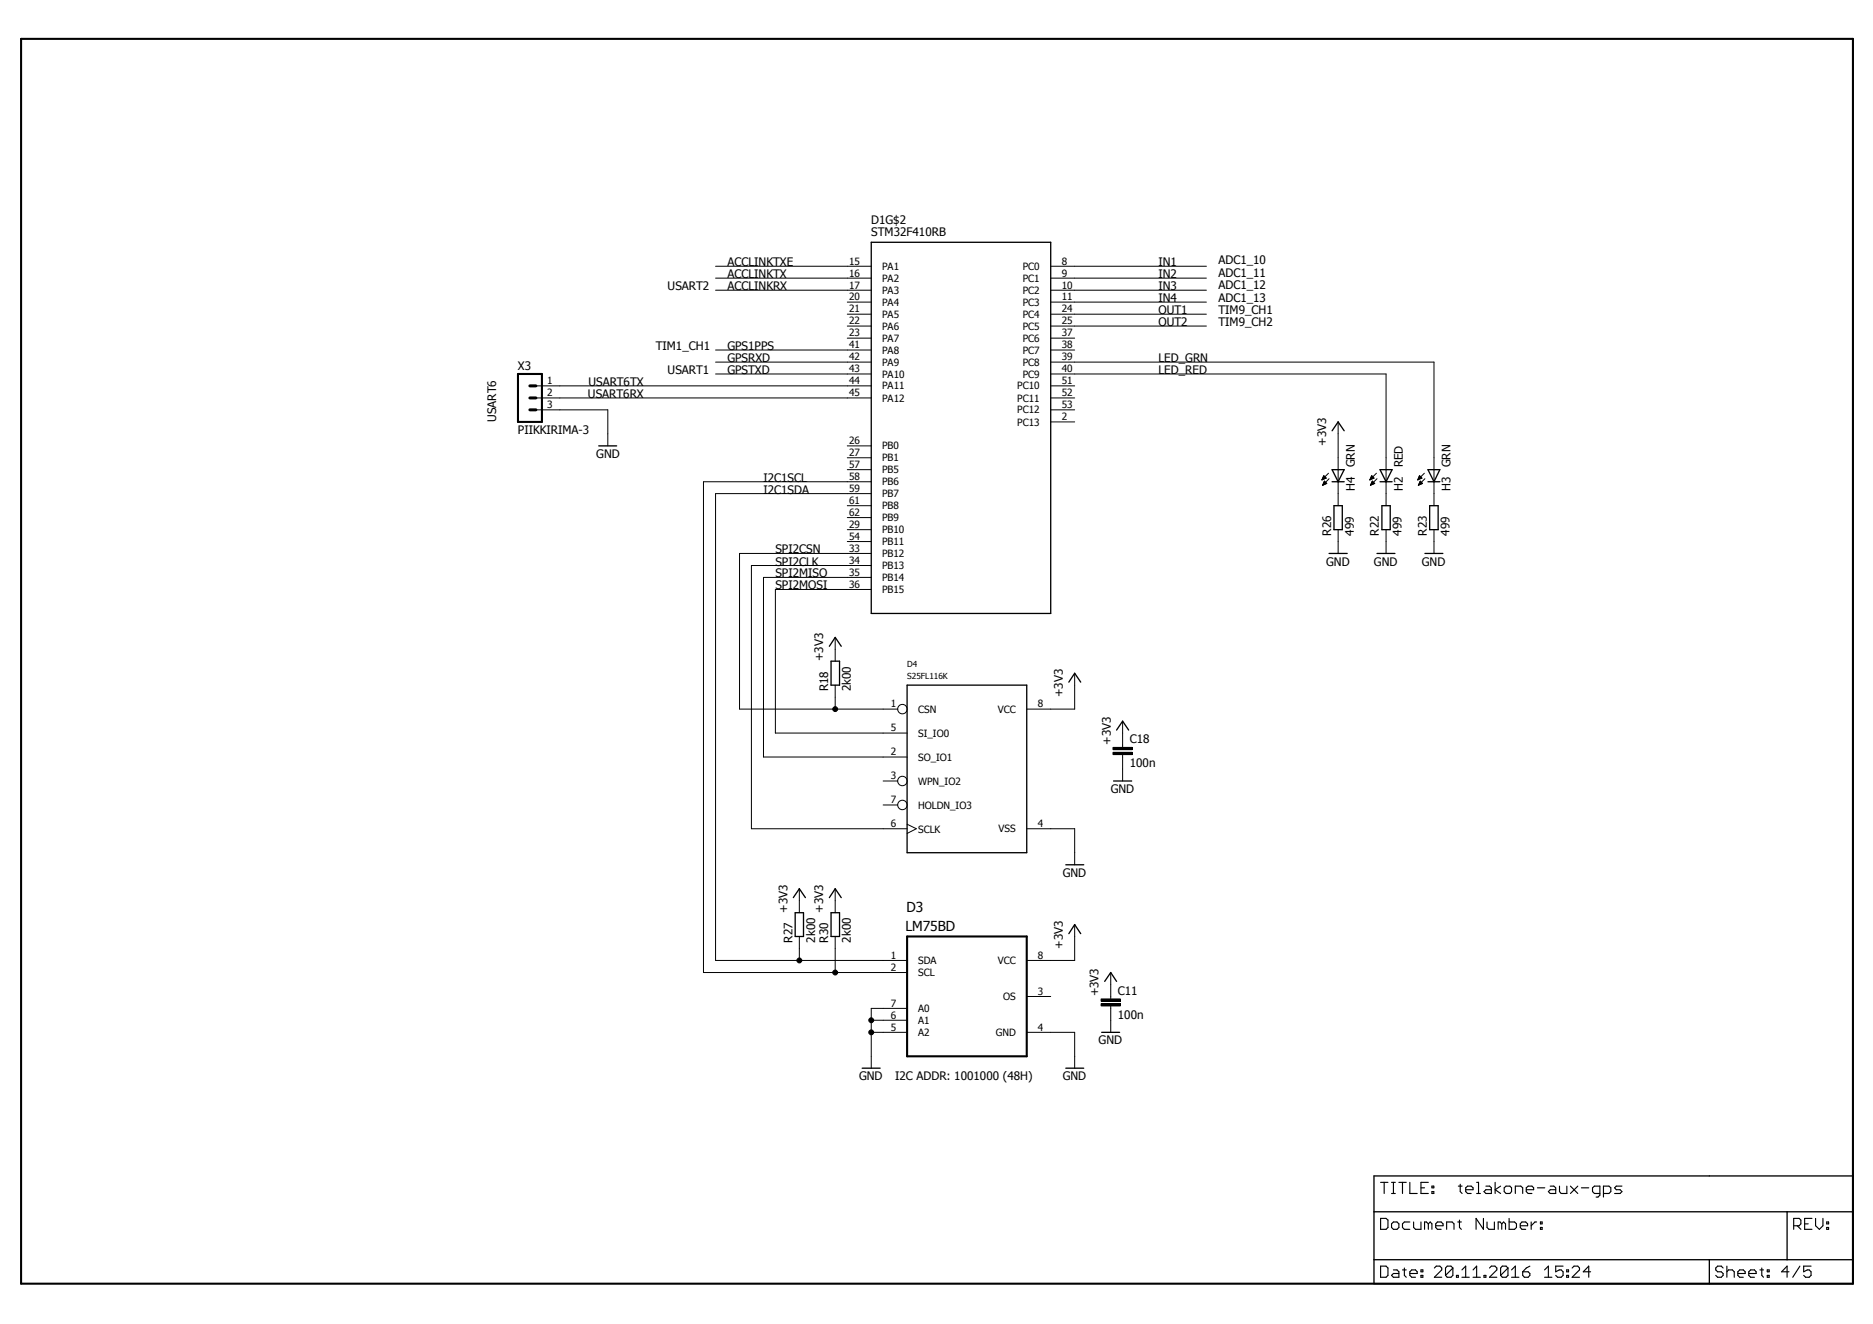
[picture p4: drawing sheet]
<svg xmlns="http://www.w3.org/2000/svg" width="420mm" height="297mm" viewBox="0 0 420 297" stroke-linecap="round" stroke-linejoin="round" font-family="sans-serif">
<path d="M4.2 8.5l411.8 280.1M416 8.5l-411.8 280.1" fill="none" stroke="#fff" stroke-width=".22"/>
<g fill="none" stroke="#000" stroke-width=".3">
<path d="M195.4 54.4h40.3v83.2h-40.3zM298.8 96.6l1.4-1.9 1.3 1.9M134.3 100h4M298.8 108.1h2.7M298.8 105.4h2.7l-1.3 2.7zM299.2 113.5h1.9v5.3h-1.9zM309.6 105.4h2.7l-1.4 2.7zM309.6 108.1h2.7M310 113.5h1.9v5.3h-1.9zM320.3 108.1h2.7M320.3 105.4h2.7l-1.3 2.7zM320.7 113.5h1.9v5.3h-1.9z"/>
<path d="M298.1 124.2h4.1M308.9 124.2h4M319.6 124.2h4.1M186 145l1.4-2 1.3 2M186.4 148.3h1.9v5.4h-1.9zM203.5 153.7h26.8v37.6h-26.8zM239.8 153l1.3-2 1.3 2M249.8 175.2h4.1M250.5 163.8l1.3-2 1.4 2M239.1 194h4M178 201.4l1.3-2 1.4 2M178.4 204.8h1.8v5.3h-1.8z"/>
<path d="M186 201.4l1.4-2 1.3 2M186.4 204.8h1.9v5.3h-1.9zM239.8 209.5l1.3-2.1 1.3 2.1M193.4 239.6h4M239.1 239.6h4M247.1 231.6h4.1M247.8 220.2l1.4-2 1.3 2M308.2 263.8h107.5v24.2h-107.5zM308.2 271.9h107.5M400.9 271.9v10.7M308.2 282.6h107.5M383.4 282.6v5.4"/>
</g>
<g fill="none" stroke="#000" stroke-width=".22">
<path d="M160.5 59.7h34.9M235.7 59.7h34.9M160.5 62.4h34.9M160.5 65.1h34.9M160.5 78.5h34.9M190.1 67.8h5.3M190.1 70.5h5.3M190.1 73.2h5.3M190.1 75.9h5.3M235.7 62.4h34.9M235.7 65.1h34.9M235.7 67.8h34.9"/>
<path d="M235.7 70.5h34.9M235.7 73.2h34.9M235.7 75.9h5.4M235.7 78.5h5.4M120.2 91.9h16.1v8.1M120.2 89.3h75.2M120.2 86.6h75.2M160.5 81.2h34.9M160.5 83.9h34.9M235.7 83.9h75.2v29.6M235.7 81.2h86v32.3M235.7 91.9h5.4"/>
<path d="M235.7 89.3h5.4M235.7 86.6h5.4M235.7 94.7h5.4M300.2 94.7v18.8M190.1 100h5.3M190.1 102.7h5.3M190.1 105.4h5.3M190.1 113.5h5.3M190.1 116.1h5.3M190.1 118.8h5.3M195.4 110.7h-34.9v104.8h43M195.4 108.1h-37.6v110.1h45.7"/>
<path d="M296.6 107.7h.1M296.6 107.6h.2M296.6 107.4h.4M296.7 107.4h.6M296.7 107.3h.8M296.7 108.8h.1M296.7 107.2h.7M296.7 108.7h.3M296.8 107.1h.5M296.8 108.6h.5M296.8 107h.4M296.8 108.5h.7"/>
<path d="M296.9 106.9h.2M296.9 108.5h.7M296.9 106.8h.1M296.9 108.3h.6M297 108.2h.4M297 106.7l.5 .6-1 .4zM297 108.2h.3M297 108h.2M297.1 107.9h.1M297.1 107.9l-.4 1M297.1 107.9l.5 .6-.9 .4M298 106.2l-1.5 1.5"/>
<path d="M298.1 107.4l-1.4 1.5M300.2 118.8v5.4M307.3 107.7h.1M307.3 107.6h.2M307.4 107.4h.4M307.4 107.4h.6M307.5 107.3h.7M307.5 108.8h.1M307.5 107.2h.6M307.5 108.7h.3M307.5 107.1h.5M307.5 108.6h.5"/>
<path d="M307.6 107h.4M307.6 108.5h.6M307.6 106.9h.2M307.6 108.5h.7M307.7 106.8h.1M307.7 108.3h.5M307.7 108.2h.4M307.8 108.2h.2M307.8 108h.2M307.8 107.9l-.4 1M307.8 107.9l.6 .6-1 .4M307.8 107.9h.1"/>
<path d="M308.2 107.3l-.5-.6-.4 1M308.2 107.3l-.9 .4M308.8 106.2l-1.5 1.5M308.9 107.4l-1.5 1.5M310.9 118.8v5.4M318 107.7h.1M318.1 107.6h.2M318.1 107.4h.4M318.2 107.4h.6M318.2 107.3h.8M318.2 108.8h.1M318.3 107.2h.6"/>
<path d="M318.3 108.7h.2M318.3 107.1h.5M318.3 108.6h.4M318.3 107h.4M318.3 108.5h.7M318.4 106.9h.2M318.4 108.5h.7M318.4 106.8h.1M318.4 108.3h.6M318.5 108.2h.4M318.5 108.2h.3M318.5 108h.2"/>
<path d="M318.6 107.9h.1M318.6 107.9l-.4 1M318.6 107.9l.5 .6M319 107.3l-.6-.6-.4 1M319 107.3l-1 .4M319.1 108.5l-.9 .4M319.5 106.2l-1.5 1.5M319.6 107.4l-1.4 1.5M321.7 118.8v5.4M190.1 121.5h5.3M195.4 124.2h-29.5v34.9h35.5M195.4 126.9h-26.8v59h34.9"/>
<path d="M195.4 129.5h-24.1v40.3h32.2M195.4 132.2h-21.5v32.3h29.6M187.4 143v5.3M187.4 153.7v5.4M241.1 151v8.1h-10.8M198.1 175.2h3.3M249.7 168.8h4.3v.5h-4.3zM249.7 167.7h4.3v.5h-4.3zM251.8 161.8v5.9M251.8 169.3v5.9M179.3 199.4v5.4M187.4 199.4v5.4"/>
<path d="M198.1 180.6h3.3M203.5 184.9l2.1 1-2.1 1.1M230.3 185.9h10.8v8.1M179.3 210.1v5.4M187.4 210.1v8.1M241.1 207.4v8.1h-10.8M249.2 218.2v5.9M195.4 231.6h8.1M195.4 228.9h8.1M203.5 226.2h-8.1v13.4M230.3 231.6h10.8v8M230.3 223.6h5.4"/>
<path d="M247 225.2h4.3v.5h-4.3zM247 224.1h4.3v.5h-4.3zM249.2 225.7v5.9"/>
<circle cx="187.4" cy="159.1" r=".55"/>
<circle cx="202.4" cy="159.1" r="1.06"/>
<circle cx="202.4" cy="175.2" r="1.06"/>
<circle cx="202.4" cy="180.6" r="1.06"/>
<circle cx="179.3" cy="215.5" r=".55"/>
<circle cx="187.4" cy="218.2" r=".55"/>
<circle cx="195.4" cy="231.6" r=".55"/>
<circle cx="195.4" cy="228.9" r=".55"/>
</g>
<path d="M4.7 8.7h411v279.3h-411zM116.2 83.9h5.4v10.8h-5.4zM203.5 210.1h26.8v26.9h-26.8z" fill="none" stroke="#000" stroke-width=".47"/>
<g fill="#000">
<path d="M249.7 168.8h4.3v.5h-4.3z" fill-rule="evenodd"/>
<path d="M249.7 167.7h4.3v.5h-4.3z" fill-rule="evenodd"/>
<path d="M247 225.2h4.3v.5h-4.3z" fill-rule="evenodd"/>
<path d="M247 224.1h4.3v.5h-4.3z" fill-rule="evenodd"/>
<circle cx="187.4" cy="159.1" r=".55"/>
<circle cx="179.3" cy="215.5" r=".55"/>
<circle cx="187.4" cy="218.2" r=".55"/>
<circle cx="195.4" cy="231.6" r=".55"/>
<circle cx="195.4" cy="228.9" r=".55"/>
</g>
<path d="M118.9 91.9h1.3M118.9 86.6h1.3M118.9 89.3h1.3" fill="none" stroke="#000" stroke-width=".68"/>
<g fill="none" stroke="#000" stroke-width=".25">
<path d="M309.7 273.3h1.2l.5 .4v1.7l-.5 .4h-1.2zM309.7 265.3h1.7M310.5 265.3v2.5M312.2 274.6l.4-.4h.8l.4 .4v.8l-.4 .4h-.8l-.4-.4zM312.2 265.3h.8M312.2 267.8h.8M312.6 265.3v2.5M313.8 265.3h1.7M314.6 265.3v2.5M316.3 265.3v2.5h1.6M316.3 274.2h-1.3l-.4 .4v.8l.4 .4h1.3M317.1 274.2v1.2l.4 .4h1.3v-1.6"/>
<path d="M318.8 266.5h.8M320.4 265.3h-1.6v2.5h1.6M320.4 274.6l-.4-.4h-.4v1.6M320.4 274.6l.4-.4 .4 .4v1.2M320.4 274.6v1.2M321.2 267.3h.4v.5h-.4zM321.2 266.1h.4v.4h-.4zM322.1 275h1.6v-.4l-.4-.4h-.9l-.3 .4v.8l.3 .4h.9M324.5 275.8v-1.6h1.2l.5 .4v1.2M327 274.2h.8M327.1 266.1h.9M327.4 273.7v1.7l.4 .4"/>
<path d="M327.6 265.7v1.6l.4 .5M328.8 266.9h1.6v-.4l-.4-.4h-.8l-.4 .4v.8l.4 .5h.8M331.2 265.3h.5v2.5M331.2 267.8h.9M332.8 273.3v2.5l-1.7-2.5v2.5M333.3 266.1h.9l.3 .4v1.3h-1.2l-.4-.5 .4-.4h1.2M333.6 274.2v1.2l.4 .4h1.2v-1.6M335.4 265.3v2.5M336.6 266.1l-1.2 .8 1.2 .9M336.9 274.6l-.4-.4h-.4v1.6M336.9 274.6v1.2M336.9 274.6l.4-.4 .4 .4v1.2"/>
<path d="M337.4 266.5l.5-.4h.8l.4 .4v.8l-.4 .5h-.8l-.5-.5zM338.5 273.3v2.5h1.3l.4-.4v-.8l-.4-.4h-1.3M339.9 267.8v-1.7h1.3l.4 .4v1.3M341 275h1.7v-.4l-.4-.4h-.9l-.4 .4v.8l.4 .4h.9M342.4 266.9h1.6v-.4l-.3-.4h-.9l-.4 .4v.8l.4 .5h.9M343.5 274.2v1.6M344.7 274.2h-.4l-.8 .8M344.9 266.5h1.6M345.6 275.4h.3v.4h-.3zM345.6 274.2h.3v.4h-.3zM347.8 266.1h.8l.4 .4v1.3h-1.2l-.5-.5 .5-.4h1.2M349.8 266.1v1.2l.4 .5h1.3v-1.7"/>
<path d="M352.3 266.1l1.6 1.7M353.9 266.1l-1.6 1.7M354.7 266.5h1.7M358.9 267.8h-1.2l-.5-.5v-.8l.5-.4h1.2v2l-.4 .5h-.5M359.7 267.8h1.2l.4-.5v-.8l-.4-.4h-1.2v2.5M363.8 266.1h-1.2l-.4 .4 .4 .4h.8l.4 .4-.4 .5h-1.2M402.4 275h1.2l.4-.4v-.9l-.4-.4h-1.2v2.5M403.2 275l.8 .8M404.8 274.6h.8M406.5 273.3h-1.7v2.5h1.7M407.3 273.3v1.7l.8 .8 .8-.8v-1.7M409.8 275.4h.4v.4h-.4z"/>
<path d="M409.8 274.2h.4v.4h-.4zM309.7 284.1h1.2l.5 .4v1.6l-.5 .5h-1.2zM312.6 284.9h.8l.4 .4v1.3h-1.2l-.4-.5 .4-.4h1.2M314.6 284.9h.9M315 284.5v1.6l.5 .5M316.3 285.7h1.6v-.4l-.4-.4h-.8l-.4 .4v.8l.4 .5h.8M318.8 286.1h.4v.5h-.4zM318.8 284.9h.4v.4h-.4zM321.8 284.5l.4-.4h.8l.4 .4v.4l-1.6 1.7h1.6M325.9 284.5v1.6l-.4 .5h-.9l-.3-.5M325.9 284.5l-.4-.4h-.9l-.3 .4v1.6M325.9 284.5l-1.6 1.6"/>
<path d="M326.7 286.1h.4v.5h-.4zM327.9 286.6h1.7M327.9 284.9l.9-.8v2.5M330.4 286.6h1.7M330.4 284.9l.8-.8v2.5M332.9 286.1h.4v.5h-.4zM334.1 284.5l.4-.4h.9l.4 .4v.4l-1.7 1.7h1.7M338.3 284.5v1.6l-.4 .5h-.9l-.4-.5M338.3 284.5l-.4-.4h-.9l-.4 .4v1.6M338.3 284.5l-1.7 1.6M339.1 286.6h1.6M339.1 284.9l.8-.8v2.5"/>
<path d="M341.6 285.3h1.2l.4 .4v.4l-.4 .5h-.8l-.4-.5zM343.2 284.1l-.8 .4-.8 .8M346.5 286.6h1.6M346.5 284.9l.8-.8v2.5M350.6 284.1h-1.6v1.2l.8-.4h.4l.4 .4v.8l-.4 .5h-.8l-.4-.5M351.4 286.1h.5v.5h-.5zM351.4 284.9h.5v.4h-.5zM352.7 284.5l.4-.4h.8l.4 .4v.4l-1.6 1.7h1.6M356.8 285.3h-1.6l1.2-1.2v2.5M386.5 284.5l-.4-.4h-.8l-.4 .4v.4l.4 .4h.8l.4 .4v.4l-.4 .5h-.8l-.4-.5M387.4 285.3l.4-.4h.8l.4 .4v1.3M387.4 284.1v2.5"/>
<path d="M389.8 285.7h1.7v-.4l-.4-.4h-.8l-.5 .4v.8l.5 .5h.8M392.3 285.7h1.6v-.4l-.3-.4h-.9l-.4 .4v.8l.4 .5h.9M394.8 284.9h.8M395.2 284.5v1.6l.4 .5M396.4 286.1h.5v.5h-.5zM396.4 284.9h.5v.4h-.5zM401.3 285.3h-1.6l1.2-1.2v2.5M403.8 284.1l-1.6 2.5M406.3 284.1h-1.7v1.2l.8-.4h.4l.5 .4v.8l-.5 .5h-.8l-.4-.5"/>
</g>
<g font-size="3.1">
<text x="203.1" y="209">LM75BD</text>
<text x="203.4" y="204.6">D3</text>
</g>
<g font-size="2.6">
<text x="195.4" y="53">STM32F410RB</text>
<text x="195.4" y="50.3">D1G$2</text>
<text x="163.2" y="59.7">ACCLINKTXE</text>
<text x="259.9" y="59.7">IN1</text>
<text x="273.3" y="59.3">ADC1_10</text>
<text x="149.8" y="65.1">USART2</text>
<text x="163.2" y="62.4">ACCLINKTX</text>
<text x="163.2" y="65.1">ACCLINKRX</text>
<text x="259.9" y="62.4">IN2</text>
<text x="259.9" y="65.1">IN3</text>
<text x="273.3" y="62.1">ADC1_11</text>
<text x="273.3" y="64.9">ADC1_12</text>
<text x="259.9" y="67.8">IN4</text>
<text x="259.9" y="70.5">OUT1</text>
<text x="273.3" y="67.8">ADC1_13</text>
<text x="273.3" y="70.5">TIM9_CH1</text>
<text x="259.9" y="73.2">OUT2</text>
<text x="273.3" y="73.2">TIM9_CH2</text>
<text x="116.2" y="83.1">X3</text>
<text x="147.1" y="78.5">TIM1_CH1</text>
<text x="149.8" y="83.9">USART1</text>
<text x="163.2" y="81.2">GPSRXD</text>
<text x="163.2" y="83.9">GPSTXD</text>
<text x="163.2" y="78.5">GPS1PPS</text>
<text x="259.9" y="83.9">LED_RED</text>
<text x="259.9" y="81.2">LED_GRN</text>
<text x="131.9" y="89.3">USART6RX</text>
<text x="132" y="86.6">USART6TX</text>
<text x="111.3" y="94.7" transform="rotate(-90 111.3 94.7)">USART6</text>
<text x="116.2" y="97.3">PIIKKIRIMA-3</text>
<text x="297.5" y="100" transform="rotate(-90 297.5 100)">+3V3</text>
<text x="133.8" y="102.7">GND</text>
<text x="303.9" y="104.9" transform="rotate(-90 303.9 104.9)">GRN</text>
<text x="314.7" y="104.9" transform="rotate(-90 314.7 104.9)">RED</text>
<text x="325.4" y="104.9" transform="rotate(-90 325.4 104.9)">GRN</text>
<text x="171.3" y="108.1">I2C1SCL</text>
<text x="171.3" y="110.7">I2C1SDA</text>
<text x="303.9" y="110.2" transform="rotate(-90 303.9 110.2)">H4</text>
<text x="314.7" y="110.2" transform="rotate(-90 314.7 110.2)">H2</text>
<text x="325.4" y="110.2" transform="rotate(-90 325.4 110.2)">H3</text>
<text x="173.9" y="124.2">SPI2CSN</text>
<text x="298.6" y="120.1" transform="rotate(-90 298.6 120.1)">R26</text>
<text x="303.7" y="120.1" transform="rotate(-90 303.7 120.1)">499</text>
<text x="309.3" y="120.1" transform="rotate(-90 309.3 120.1)">R22</text>
<text x="314.4" y="120.1" transform="rotate(-90 314.4 120.1)">499</text>
<text x="320.1" y="120.1" transform="rotate(-90 320.1 120.1)">R23</text>
<text x="325.2" y="120.1" transform="rotate(-90 325.2 120.1)">499</text>
<text x="173.9" y="129.5">SPI2MISO</text>
<text x="173.9" y="126.9">SPI2CLK</text>
<text x="297.5" y="126.9">GND</text>
<text x="308.2" y="126.9">GND</text>
<text x="319" y="126.9">GND</text>
<text x="173.9" y="132.2">SPI2MOSI</text>
<text x="184.7" y="148.3" transform="rotate(-90 184.7 148.3)">+3V3</text>
<text x="185.8" y="155.1" transform="rotate(-90 185.8 155.1)">R18</text>
<text x="190.9" y="155.1" transform="rotate(-90 190.9 155.1)">2k00</text>
<text x="238.4" y="156.4" transform="rotate(-90 238.4 156.4)">+3V3</text>
<text x="249.2" y="167.1" transform="rotate(-90 249.2 167.1)">+3V3</text>
<text x="253.4" y="166.8">C18</text>
<text x="253.4" y="172.1">100n</text>
<text x="249.2" y="177.9">GND</text>
<text x="238.4" y="196.7">GND</text>
<text x="176.6" y="204.8" transform="rotate(-90 176.6 204.8)">+3V3</text>
<text x="184.7" y="204.8" transform="rotate(-90 184.7 204.8)">+3V3</text>
<text x="177.7" y="211.5" transform="rotate(-90 177.7 211.5)">R27</text>
<text x="182.8" y="211.5" transform="rotate(-90 182.8 211.5)">2k00</text>
<text x="185.8" y="211.5" transform="rotate(-90 185.8 211.5)">R30</text>
<text x="190.9" y="211.5" transform="rotate(-90 190.9 211.5)">2k00</text>
<text x="238.4" y="212.8" transform="rotate(-90 238.4 212.8)">+3V3</text>
<text x="246.5" y="223.6" transform="rotate(-90 246.5 223.6)">+3V3</text>
<text x="250.8" y="223.1">C11</text>
<text x="250.8" y="228.5">100n</text>
<text x="246.5" y="234.3">GND</text>
<text x="192.7" y="242.4">GND</text>
<text x="200.8" y="242.4">I2C ADDR: 1001000 (48H)</text>
<text x="238.4" y="242.4">GND</text>
</g>
<g font-size="2.2">
<text x="190.5" y="59.4">15</text>
<text x="238.2" y="59.4">8</text>
<text x="190.5" y="62.1">16</text>
<text x="190.5" y="64.7">17</text>
<text x="197.9" y="60.5">PA1</text>
<text x="197.9" y="63.2">PA2</text>
<text x="197.9" y="65.9">PA3</text>
<text x="229.4" y="60.5">PC0</text>
<text x="229.4" y="63.2">PC1</text>
<text x="229.4" y="65.9">PC2</text>
<text x="238.2" y="62.1">9</text>
<text x="238.2" y="64.7">10</text>
<text x="190.5" y="67.4">20</text>
<text x="190.5" y="70.1">21</text>
<text x="197.9" y="68.6">PA4</text>
<text x="197.9" y="71.3">PA5</text>
<text x="229.4" y="68.6">PC3</text>
<text x="229.4" y="71.3">PC4</text>
<text x="238.2" y="67.4">11</text>
<text x="238.2" y="70.1">24</text>
<text x="190.5" y="72.8">22</text>
<text x="190.5" y="75.5">23</text>
<text x="197.9" y="74">PA6</text>
<text x="197.9" y="76.7">PA7</text>
<text x="229.4" y="74">PC5</text>
<text x="229.4" y="76.7">PC6</text>
<text x="238.2" y="72.8">25</text>
<text x="238.2" y="75.5">37</text>
<text x="190.5" y="78.1">41</text>
<text x="190.5" y="80.9">42</text>
<text x="190.5" y="83.5">43</text>
<text x="197.9" y="79.3">PA8</text>
<text x="197.9" y="82">PA9</text>
<text x="229.4" y="79.3">PC7</text>
<text x="229.4" y="82">PC8</text>
<text x="238.2" y="78.1">38</text>
<text x="238.2" y="80.9">39</text>
<text x="238.2" y="83.5">40</text>
<text x="122.7" y="88.9">2</text>
<text x="122.7" y="86.2">1</text>
<text x="190.5" y="86.2">44</text>
<text x="190.5" y="88.9">45</text>
<text x="197.9" y="84.7">PA10</text>
<text x="197.9" y="87.4">PA11</text>
<text x="228.2" y="87.4">PC10</text>
<text x="229.4" y="84.7">PC9</text>
<text x="238.2" y="86.2">51</text>
<text x="238.2" y="88.9">52</text>
<text x="122.7" y="91.6">3</text>
<text x="197.9" y="90.1">PA12</text>
<text x="228.2" y="90.1">PC11</text>
<text x="228.2" y="92.8">PC12</text>
<text x="228.2" y="95.5">PC13</text>
<text x="238.2" y="91.6">53</text>
<text x="238.2" y="94.3">2</text>
<text x="190.5" y="99.7">26</text>
<text x="197.9" y="100.8">PB0</text>
<text x="190.5" y="102.3">27</text>
<text x="190.5" y="105">57</text>
<text x="190.5" y="107.7">58</text>
<text x="197.9" y="103.5">PB1</text>
<text x="197.9" y="106.2">PB5</text>
<text x="190.5" y="110.4">59</text>
<text x="190.5" y="113.1">61</text>
<text x="197.9" y="108.9">PB6</text>
<text x="197.9" y="111.5">PB7</text>
<text x="190.5" y="115.7">62</text>
<text x="190.5" y="118.4">29</text>
<text x="197.9" y="114.3">PB8</text>
<text x="197.9" y="116.9">PB9</text>
<text x="197.9" y="119.6">PB10</text>
<text x="190.5" y="121.1">54</text>
<text x="190.5" y="123.8">33</text>
<text x="197.9" y="122.3">PB11</text>
<text x="197.9" y="125">PB12</text>
<text x="190.5" y="126.5">34</text>
<text x="190.5" y="129.2">35</text>
<text x="190.5" y="131.9">36</text>
<text x="197.9" y="127.7">PB13</text>
<text x="197.9" y="130.3">PB14</text>
<text x="197.9" y="133.1">PB15</text>
<text x="199.8" y="158.7">1</text>
<text x="205.9" y="159.9">CSN</text>
<text x="223.8" y="159.9">VCC</text>
<text x="232.8" y="158.7">8</text>
<text x="199.8" y="164.1">5</text>
<text x="205.9" y="165.3">SI_IO0</text>
<text x="199.8" y="169.5">2</text>
<text x="205.9" y="170.6">SO_IO1</text>
<text x="199.8" y="174.8">3</text>
<text x="205.9" y="176">WPN_IO2</text>
<text x="199.8" y="180.2">7</text>
<text x="199.8" y="185.6">6</text>
<text x="205.9" y="181.4">HOLDN_IO3</text>
<text x="232.8" y="185.6">4</text>
<text x="205.9" y="186.8">SCLK</text>
<text x="224" y="186.7">VSS</text>
<text x="199.8" y="215.1">1</text>
<text x="232.8" y="215.1">8</text>
<text x="199.8" y="217.8">2</text>
<text x="205.9" y="216.3">SDA</text>
<text x="205.9" y="219">SCL</text>
<text x="223.8" y="216.3">VCC</text>
<text x="199.8" y="225.8">7</text>
<text x="205.9" y="227">A0</text>
<text x="225" y="224.4">OS</text>
<text x="232.8" y="223.2">3</text>
<text x="199.8" y="228.6">6</text>
<text x="199.8" y="231.2">5</text>
<text x="205.9" y="229.7">A1</text>
<text x="205.9" y="232.4">A2</text>
<text x="223.4" y="232.4">GND</text>
<text x="232.8" y="231.2">4</text>
</g>
<g font-size="1.9">
<text x="203.5" y="149.7">D4</text>
<text x="203.5" y="152.4">S25FL116K</text>
</g>
</svg>
